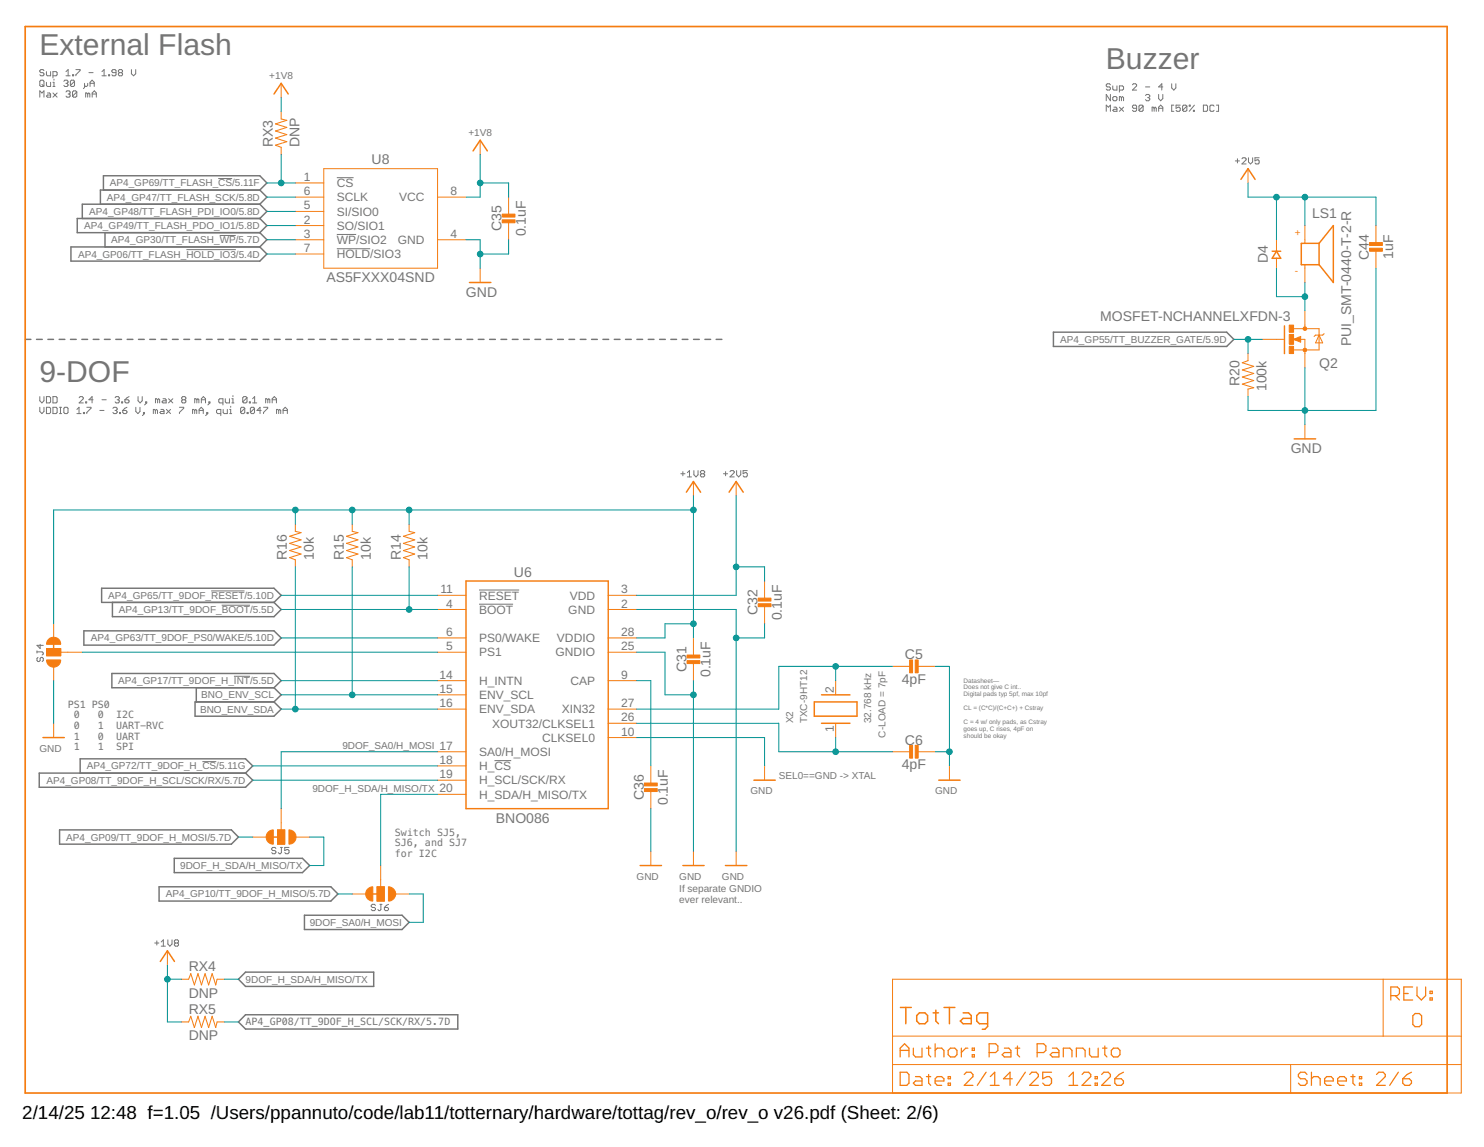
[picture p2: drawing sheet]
<svg xmlns="http://www.w3.org/2000/svg" width="279mm" height="216mm" viewBox="0 0 279 216" stroke-linecap="round" stroke-linejoin="round" font-family="sans-serif">
<g fill="none" stroke="#757575" stroke-width=".28">
<path d="M19.5 35.8v-2.7h29.4l1.3 1.3-1.3 1.4M48.9 35.8h-30v2.6M48.9 35.8l1.3 1.3-1.3 1.3M48.9 38.4h-33.4v2.7M48.9 38.4l1.3 1.4-1.3 1.3M13.4 46.5h35.5l1.3 1.3-1.3 1.3h-35.5zM19.8 43.8v2.7M48.9 43.8l1.3 1.3-1.3 1.4M48.9 41.1h-34.4v2.7h34.4M48.9 41.1l1.3 1.4-1.3 1.3M4.7 63.9h1.1M6.9 63.9h1.1"/>
<path d="M9 63.9h1.1M11.1 63.9h1.1M13.3 63.9h1.1M15.4 63.9h1.1M17.5 63.9h1.1M19.7 63.9h1M21.8 63.9h1.1M23.9 63.9h1.1M26.1 63.9h1.1M28.2 63.9h1.1M30.3 63.9h1.1M32.5 63.9h1"/>
<path d="M34.6 63.9h1.1M36.7 63.9h1.1M38.9 63.9h1M41 63.9h1.1M43.1 63.9h1.1M45.3 63.9h1M47.4 63.9h1.1M49.5 63.9h1.1M51.7 63.9h1M53.8 63.9h1.1M55.9 63.9h1.1M58.1 63.9h1"/>
<path d="M60.2 63.9h1.1M62.3 63.9h1.1M64.5 63.9h1M66.6 63.9h1.1M68.7 63.9h1.1M70.9 63.9h1M73 63.9h1.1M75.1 63.9h1.1M77.3 63.9h1M79.4 63.9h1.1M81.5 63.9h1.1M83.7 63.9h1"/>
<path d="M85.8 63.9h1.1M87.9 63.9h1.1M90 63.9h1.1M92.2 63.9h1.1M94.3 63.9h1.1M96.5 63.9h1M98.6 63.9h1.1M100.7 63.9h1.1M102.8 63.9h1.1M105 63.9h1.1M107.1 63.9h1.1M109.2 63.9h1.1"/>
<path d="M111.4 63.9h1.1M113.5 63.9h1.1M115.7 63.9h1M117.8 63.9h1.1M119.9 63.9h1.1M122 63.9h1.1M124.2 63.9h1.1M126.3 63.9h1.1M128.4 63.9h1.1M130.6 63.9h1.1M132.7 63.9h1.1M134.8 63.9h1.1"/>
<path d="M198.3 62.5h32.6l1.4 1.4-1.4 1.3h-32.6zM15.8 118.7h35.8l1.3 1.4-1.3 1.3h-35.8zM19.1 110.7h32.5l1.3 1.4-1.3 1.3h-32.5zM21.2 113.4v2.7h30.4l1.3-1.4-1.3-1.3M21.1 126.8h30.5l1.3 1.3-1.3 1.4h-30.5zM36.7 132.1h14.9l1.3 1.4-1.3 1.3h-14.9zM37 129.5v2.6M51.6 129.5l1.3 1.3-1.3 1.3M7.4 145.5h38.8l1.4 1.4-1.4 1.3h-38.8zM11.2 156.2h32.4l1.3 1.4-1.3 1.3h-32.4zM15.1 145.5v-2.7h31.1l1.4 1.4-1.4 1.3M30 166.9h32.3l1.3 1.4-1.3 1.3h-32.3z"/>
<path d="M32.8 161.6h24.1l1.4 1.3-1.4 1.4h-24.1zM57.3 172.3h18.4l1.3 1.3-1.3 1.4h-18.4zM46.2 191h40v2.7h-40l-1.3-1.3zM46.2 183h24.2v2.7h-24.2l-1.3-1.4z"/>
</g>
<g fill="none" stroke="#757575" stroke-width=".19">
<path d="M7.5 15.3l.2-.2h.4l.2 .2v.8l-.2 .2h-.4l-.2-.2zM7.5 18.3v-1.2l.4 .4 .4-.4v1.2M7.9 15.9l.4 .4M8.3 13.3l-.2-.2h-.4l-.2 .2 .2 .4h.4l.2 .2-.2 .4h-.4l-.2-.2M8.7 13.5v.6l.2 .2h.6v-.8M8.7 15.5v.6l.2 .2h.6v-.8M8.9 17.5h.4l.2 .2v.6h-.6l-.2-.2 .2-.2h.6M10 14.3h.6l.2-.2v-.4l-.2-.2h-.6v1.2M10 16.3h.4M10 15.5h.2v.8M10 17.5l.8 .8M10.2 14.9v.2"/>
<path d="M10.8 17.5l-.8 .8M12 15.3l.2-.2h.4l.2 .2-.2 .4M12.4 15.7h.2M12.4 14.3h.8M12.4 13.5l.4-.4v1.2M12.4 17.3l.2-.2h.4l.2 .2-.2 .4M12.6 15.7l.2 .2-.2 .4h-.4l-.2-.2M12.8 17.7h.2M13 17.7l.2 .2-.2 .4h-.4l-.2-.2M13.7 14.1h.2v.2h-.2zM14 15.3l-.2-.2h-.4l-.1 .2v.8M14 15.3v.8l-.2 .2h-.4l-.1-.2"/>
<path d="M14 15.3l-.7 .8M14.3 13.1h.8v.2l-.8 .8v.2M14.5 17.3l-.3-.2h-.3l-.2 .2v.8M14.5 17.3v.8l-.3 .2h-.3l-.2-.2M14.5 17.3l-.8 .8M15.9 15.7v.8l-.2 .2M16.5 15.7v.4l-.2 .2-.4-.2M16.5 17.7v.6M16.5 17.7l-.4-.2v.8M16.5 17.7l.2-.2 .2 .2v.6M16.7 13.7h.8M17 15.7h.7"/>
<path d="M17 16.3v-.8l.3-.4 .4 .4v.8M17.4 17.7h.7M17.4 18.3v-.8l.4-.4 .3 .4v.8M19.2 14.3h.8M19.2 13.5l.4-.4v1.2M20.4 14.1h.2v.2h-.2zM21.8 13.7h-.5l-.2-.2 .2-.4h.4l.1 .2v.8l-.1 .2h-.4l-.2-.2M22.5 13.7l-.2-.2 .2-.4h.4l.2 .2-.2 .4M22.5 13.7h.4M22.5 13.7l-.2 .2 .2 .4h.4l.2-.2-.2-.4M24.7 13.1v.8l.4 .4 .4-.4v-.8M209.1 16l-.2-.2h-.4l-.2 .2 .2 .4h.4l.2 .2-.2 .4h-.4l-.2-.2"/>
<path d="M209.1 17.8v1.2l-.8-1.2v1.2M209.5 16.2v.6l.2 .2h.6v-.8M209.5 18.4l.2-.2h.4l.2 .2v.4l-.2 .2h-.4l-.2-.2zM210.8 17h.5l.2-.2v-.4l-.2-.2h-.5v1.1M211.1 18.4l-.3-.2v.8M211.1 18.4l.2-.2 .2 .2v.6M211.1 18.4v.6M213.2 16l.2-.2h.4l.2 .2v.2l-.8 .8h.8M215.2 20l-.8 .8M215.2 20v.8l-.2 .2h-.4l-.2-.2M215.2 20l-.2-.2h-.4l-.2 .2v.8M215.7 16.4h.8"/>
<path d="M215.7 18l.2-.2h.4l.2 .2v.2l-.2 .2M216.1 18.4h.2M216.3 18.4l.2 .2-.2 .4h-.4l-.2-.2M218.1 17.8v.8l.4 .4 .4-.4v-.8M218.9 16.4h-.8l.6-.6v1.2M220.6 15.8v.8l.4 .4 .4-.4v-.8M221 19.8h-.4v1.2h.4M222.2 19.8h-.8v.6l.4-.2 .4 .2v.4l-.2 .2h-.4l-.2-.2M223.5 20v.8l-.3 .2h-.3l-.2-.2M223.5 20l-.3-.2h-.3l-.2 .2v.8M223.5 20l-.8 .8M223.9 19.8h.2v.2h-.2z"/>
<path d="M224.9 19.8l-1 1.2M226.6 19.8h.6l.2 .2v.8l-.2 .2h-.6zM228.6 20l-.2-.2h-.4l-.2 .2v.8l.2 .2h.4l.2-.2M229 19.8h.4v1.2h-.4M41.1 33.6h2.6M63.4 33.4h3.2M208.3 21v-1.2l.4 .4 .4-.4v1.2M209.7 20.2h.4l.2 .2v.6h-.6l-.2-.2 .2-.2h.6M210.8 20.2l.7 .8M211.5 20.2l-.7 .8M214 20.4h-.6l-.2-.2 .2-.4h.4l.2 .2v.8l-.2 .2h-.4l-.2-.2M217.3 20.4l-.4-.2v.8"/>
<path d="M217.3 20.4v.6M217.3 20.4l.2-.2 .2 .2v.6M218.1 21v-.8l.4-.4 .4 .4v.8M218.1 20.4h.8M224.7 20.8h.2v.2h-.2zM232.6 30.3h.8M233 29.9v.8M233.8 29.9l.2-.2h.4l.2 .2v.2l-.8 .8h.8M235.1 29.7v.8l.3 .4 .4-.4v-.8M237.1 29.7h-.8v.6l.4-.2 .4 .2v.4l-.2 .2h-.4l-.2-.2M35.1 47h9.3M41.4 44.3h3"/>
<path d="M63.4 44.1h3.7M63.4 46.8h6.3M7.5 74.7v.7l.4 .4 .4-.4v-.7M7.5 76.7v.7l.4 .5 .4-.5v-.7M8.7 74.7h.6l.2 .2v.7l-.2 .2h-.6zM8.7 76.7h.6l.2 .2v.7l-.2 .3h-.6zM10 74.7h.6l.2 .2v.7l-.2 .2h-.6zM10 76.7h.6l.2 .2v.7l-.2 .3h-.6zM11.2 77.9h.4M11.2 76.7h.4M11.4 76.7v1.2M12 76.9l.2-.2h.4l.2 .2v.7l-.2 .3h-.4l-.2-.3z"/>
<path d="M14.5 77.9h.8M14.5 77.1l.4-.4v1.2M14.9 74.9l.2-.2h.4l.2 .2v.2l-.8 .7h.8M15.7 77.6h.2v.3h-.2zM16.1 75.6h.2v.2h-.2zM16.3 76.7h.8v.2l-.8 .7v.3M17.5 75.2h-.8l.6-.5v1.1M18.8 77.3h.8M19.2 75.2h.8M21.3 76.9l.2-.2h.3l.3 .2v.2l-.3 .2M21.7 77.3h.1M21.7 74.9l.2-.2h.4l.2 .2-.2 .3"/>
<path d="M21.8 77.3l.3 .1-.3 .5h-.3l-.2-.3M22.1 75.2h.2M22.3 75.2l.2 .2-.2 .4h-.4l-.2-.2M22.5 77.6h.2v.3h-.2zM22.9 75.6h.2v.2h-.2zM23.1 77.3h.6l.2 .3-.2 .3h-.4l-.2-.3zM23.5 75.2h.6l.2 .4-.2 .2h-.4l-.2-.2zM23.9 76.7l-.8 .6M24.3 74.7l-.8 .5M25.6 76.7v.7l.4 .5 .4-.5v-.7M26 74.7v.7l.4 .4 .4-.4v-.7M27 77.6h.2v.3h-.2z"/>
<path d="M27.2 77.9l-.4 .3M27.4 75.6h.2v.2h-.2zM27.6 75.8l-.4 .4M29.3 77.3l.1-.2 .3 .2v.6M29.3 77.3l-.4-.2v.8M29.3 77.3v.6M29.7 75.2l-.4-.1v.7M29.7 75.2v.6M29.7 75.2l.2-.1 .2 .1v.6M30.3 77.1h.4l.2 .2v.6h-.6l-.2-.3 .2-.2h.6M30.7 75.1h.4l.2 .1v.6h-.6l-.2-.2 .2-.2h.6M31.3 77.1l.8 .8"/>
<path d="M31.7 75.1l.8 .7M32.1 77.1l-.8 .8M32.5 75.1l-.8 .7M33.8 76.7h.8v.2l-.8 .7v.3M34.4 75.2l-.2 .2 .2 .4h.4l.2-.2-.2-.4M34.4 75.2l-.2-.1 .2-.4h.4l.2 .2-.2 .3M34.4 75.2h.4M36.7 77.3v.6M36.7 77.3l.2-.2 .1 .2v.6M36.7 77.3l-.4-.2v.8M37.1 75.2l-.4-.1v.7M37.1 75.2v.6"/>
<path d="M37.1 75.2l.2-.1 .1 .1v.6M37.5 77.9v-.8l.4-.4 .4 .4v.8M37.5 77.3h.8M37.9 75.2h.8M37.9 75.8v-.7l.4-.4 .4 .4v.7M38.9 77.6h.2v.3h-.2zM39.1 77.9l-.4 .3M39.3 75.6h.2v.2h-.2zM39.5 75.8l-.4 .4M41.6 77.9h-.6l-.2-.3v-.3l.2-.2h.6v1.1M42 75.8h-.6l-.2-.2v-.4l.2-.1h.6v1.1M42 77.1v.5l.2 .3h.6v-.8"/>
<path d="M42.4 75.1v.5l.2 .2h.6v-.7M43.2 77.9h.4M43.2 77.1h.2v.8M43.4 76.5v.2M43.6 75.8h.4M43.6 75.1h.3v.7M43.9 74.5v.2M46.1 76.9v.7l-.2 .3h-.4l-.2-.3M46.1 76.9l-.2-.2h-.4l-.2 .2v.7M46.1 76.9l-.8 .7M46.5 74.9v.7l-.2 .2h-.4l-.2-.2M46.5 74.9l-.2-.2h-.4l-.2 .2v.7"/>
<path d="M46.5 74.9l-.8 .7M46.5 77.6h.2v.3h-.2zM46.9 75.6h.2v.2h-.2zM47.6 75.8h.7M47.6 75.1l.3-.4v1.1M47.9 76.9l-.2-.2h-.4l-.2 .2v.7M47.9 76.9v.7l-.2 .3h-.4l-.2-.3M47.9 76.9l-.8 .7M49.2 77.3h-.8l.6-.6v1.2M49.6 76.7h.8v.2l-.8 .7v.3M50.4 75.2l-.4-.1v.7M50.4 75.2v.6"/>
<path d="M50.4 75.2l.2-.1 .2 .1v.6M51.2 75.2h.8M51.2 75.8v-.7l.4-.4 .4 .4v.7M52.5 77.3l-.4-.2v.8M52.5 77.3v.6M52.5 77.3l.2-.2 .2 .2v.6M53.3 77.9v-.8l.4-.4 .4 .4v.8M53.3 77.3h.8M128.2 89.2h.8M128.6 88.8v.8M129.4 89l.4-.4v1.2M129.4 89.8h.8"/>
<path d="M130.6 88.6v.8l.4 .4 .4-.4v-.8M132.1 89.2h.4M132.1 89.2l-.2 .2 .2 .4h.4l.2-.2-.2-.4M132.1 89.2l-.2-.2 .2-.4h.4l.2 .2-.2 .4M136.2 89.2h.8M136.6 88.8v.8M137.4 88.8l.2-.2h.4l.2 .2v.2l-.8 .8h.8M138.7 88.6v.8l.4 .4 .4-.4v-.8M140.7 88.6h-.8v.6l.4-.2h.2l.2 .2v.4l-.2 .2h-.4l-.2-.2M39.8 111.2h6.2M41.7 113.9h5.4M90.2 113.7h6.4"/>
<path d="M90.2 111.1h7.5M7 122.5v.4M7 122.7h.9l.2 .2-.2 .4M7.2 123.7l-.2 .2v.4l.2 .2 .4-.2v-.4l.1-.2 .4 .2v.4l-.2 .2M7.6 121.3v.8l-.6-.6h1.1M44 127.3h3.1M38.1 143.4h2.6M51.9 159.7l-.1-.2h-.4l-.2 .2 .2 .4h.4l.1 .2-.1 .4h-.4l-.2-.2M52.8 159.5h.4M53 159.5v1l-.2 .2-.4-.2M54.4 159.5h-.8v.6l.4-.2 .4 .2v.4l-.2 .2h-.4l-.2-.2M93.1 143.2h3.1"/>
<path d="M29.1 177.5h.8M29.5 177.1v.8M30.4 177.3l.4-.4v1.2M30.4 178.1h.7M31.6 176.9v.8l.4 .4 .4-.4v-.8M33 177.5h.4M33 177.5l-.2 .2 .2 .4h.4l.2-.2-.2-.4M33 177.5l-.2-.2 .2-.4h.4l.2 .2-.2 .4M70.7 170.4l-.2-.2h-.4l-.2 .2 .2 .4h.4l.2 .2-.2 .4h-.4l-.2-.2M71.5 170.2h.4M71.7 170.2v1l-.2 .2-.4-.2M72.4 170.8h.6l.2 .4-.2 .2h-.4l-.2-.2z"/>
<path d="M73.2 170.2l-.8 .6"/>
</g>
<path d="M4.7 5h267.8v200.7h-267.8z" fill="none" stroke="#f57c10" stroke-width=".32"/>
<g fill="none" stroke="#f57c10" stroke-width=".23">
<path d="M169.5 198.9v-1.6l.8-.8 .8 .8v1.6M169.5 197.7h1.6M172 197.3v1.2l.4 .4h1.2v-1.6M174.4 197.3h.8M174.8 196.9v1.6l.4 .4M176.1 197.7l.4-.4h.8l.4 .4v1.2M176.1 196.5v2.4M178.9 197.3h.9l.4 .4v.8l-.4 .4h-.9l-.4-.4v-.8zM181 197.3v1.6M182.2 197.3h-.4l-.8 .8M183 197.3h.5v.4h-.5zM183 198.5h.5v.4h-.5z"/>
<path d="M186.2 198.1h1.3l.4-.4v-.8l-.4-.4h-1.3v2.4M189.1 197.3h.8l.4 .4v1.2h-1.2l-.4-.4 .4-.4h1.2M191.2 197.3h.8M191.6 196.9v1.6l.4 .4M195.3 198.1h1.2l.4-.4v-.8l-.4-.4h-1.2v2.4M198.1 197.3h.9l.4 .4v1.2h-1.3l-.4-.4 .4-.4h1.3M200.2 198.9v-1.6h1.2l.4 .4v1.2M202.6 198.9v-1.6h1.3l.4 .4v1.2M205.1 197.3v1.2l.4 .4h1.3v-1.6M207.6 197.3h.8M208 196.9v1.6l.4 .4M209.6 197.3h.9l.4 .4v.8l-.4 .4h-.9l-.4-.4v-.8z"/>
<path d="M261.9 187.4h1.2l.4-.4v-.8l-.4-.4h-1.2v2.4M262.7 187.4l.8 .8M264.3 187h.8M266 185.8h-1.7v2.4h1.7M266.4 190.8h.8l.5 .4v1.6l-.5 .5h-.8l-.4-.5v-1.6zM266.8 185.8v1.6l.8 .8 .8-.8v-1.6M269.2 187.8h.5v.4h-.5zM269.2 186.6h.5v.4h-.5zM169.5 201.8h1.2l.4 .4v1.7l-.4 .4h-1.2zM172.4 202.6h.8l.4 .5v1.2h-1.2l-.4-.4 .4-.4h1.2M174.4 202.6h.8M174.8 202.2v1.7l.4 .4"/>
<path d="M176.1 203.5h1.6v-.4l-.4-.5h-.8l-.4 .5v.8l.4 .4h.8M178.5 203.9h.4v.4h-.4zM178.5 202.6h.4v.5h-.4zM181.5 202.2l.4-.4h.9l.4 .4v.4l-1.7 1.7h1.7M185.7 201.8l-1.7 2.5M186.5 204.3h1.6M186.5 202.6l.8-.8v2.5M190.6 203.1h-1.7l1.3-1.3v2.5M193 201.8l-1.6 2.5M193.9 202.2l.4-.4h.8l.4 .4v.4l-1.6 1.7h1.6M198 201.8h-1.7v1.3l.8-.5h.5l.4 .5v.8l-.4 .4h-.9l-.4-.4M201.3 204.3h1.6"/>
<path d="M201.3 202.6l.8-.8v2.5M203.7 202.2l.4-.4h.9l.4 .4v.4l-1.7 1.7h1.7M206.2 203.9h.4v.4h-.4zM206.2 202.6h.4v.5h-.4zM207.4 202.2l.4-.4h.9l.4 .4v.4l-1.7 1.7h1.7M209.9 203.1h1.2l.4 .4v.4l-.4 .4h-.8l-.4-.4zM211.5 201.8l-.8 .4-.8 .9M246.1 202.2l-.4-.4h-.8l-.4 .4v.4l.4 .5h.8l.4 .4v.4l-.4 .4h-.8l-.4-.4M246.9 203.1l.4-.5h.8l.5 .5v1.2M246.9 201.8v2.5M249.4 203.5h1.6v-.4l-.4-.5h-.8l-.4 .5v.8l.4 .4h.8M251.8 203.5h1.7v-.4l-.4-.5h-.8l-.5 .5v.8l.5 .4h.8"/>
<path d="M254.3 202.6h.8M254.7 202.2v1.7l.4 .4M255.9 203.9h.5v.4h-.5zM255.9 202.6h.5v.5h-.5zM259.2 202.2l.4-.4h.8l.4 .4v.4l-1.6 1.7h1.6M263.3 201.8l-1.7 2.5M264.1 203.1h1.2l.4 .4v.4l-.4 .4h-.8l-.4-.4zM265.7 201.8l-.8 .4-.8 .9"/>
</g>
<g fill="none" stroke="#f57c10" stroke-width=".28">
<path d="M51.6 17.7l1.3-2 1.4 2M89.1 28.4l1.3-2 1.4 2M233.6 33.8l1.4-2.1 1.3 2.1M88.4 53.2h4M239.5 47.3h1.6M240.3 47.3l.8 1.3h-1.6zM248.3 45.8h-3.3v4h3.3M248.3 45.8v4M248.3 45.8l2.7-3.3v10.7l-2.7-3.4M241.8 61.3v5.2M129.2 92.6l1.4-2 1.3 2M137.3 92.6l1.3-2 1.3 2"/>
<path d="M243.7 82.6h4M87.7 109.4h26.8v42.8h-26.8zM8.1 138.8h4M10.1 120.1v2.7M153.3 132.1h8.1v2.7h-8.1zM154.7 136.1h5.3M154.7 130.8h5.3M50.2 157.6h2.7M141.9 146.9h4.1M176.7 146.9h4.1M69 168.3h2.7M120.5 162.9h4"/>
<path d="M128.6 162.9h4M136.6 162.9h4M30.2 181l1.3-2 1.4 2M169.5 189.6h2.1M170.5 189.6v3.1M172.6 191.2l.5-.6h1l.5 .6v1l-.5 .5h-1l-.5-.5zM175.7 190.6h1M176.2 190.1v2.1l.5 .5M177.7 189.6h2.1M178.8 189.6v3.1M181.3 190.6h1.1l.5 .6v1.5h-1.6l-.5-.5 .5-.5h1.6M185.9 192.7h-1.5l-.5-.5v-1l.5-.6h1.5v2.6l-.5 .5h-.5"/>
</g>
<g fill="none" stroke="#f57c10" stroke-width=".19">
<path d="M52.9 15.7v2.7M52.9 21v1.4l1.1 .2-2.1 .7 2.1 .7-2.1 .7 2.1 .6-2.1 .7 2.1 .7-2.1 .6 1 .4v1.4M55.6 34.4h5.4M55.6 37.1h5.4M55.6 39.8h5.4M61 31.7h21.4v18.8h-21.4zM82.4 37.1h5.3M90.4 26.4v2.7M95.8 37.1v3.2M235 31.7v2.7M55.6 42.5h5.4M55.6 45.1h5.4"/>
<path d="M55.6 47.8h5.4M82.4 45.1h5.3M90.4 50.5v2.7M95.8 41.7v3.4M240.3 45.1v2.2M240.3 48.6v1.9M245.7 42.5v3.3M245.7 49.8v3.4M245.7 58.5v3.4M259.1 42.5v3.2M259.1 47v3.5M235 66.5v1.4l-1.1 .4 2.2 .7-2.2 .6 2.2 .7-2.2 .7 2.2 .6-2.2 .7 2.2 .7-1.1 .2v1.4"/>
<path d="M237.6 63.9h4.1M243.5 63.9l1.4-.6v1.1zM243.6 61.9h4.7v4h-4.8M244.8 63.9h.9v5.3M245.7 79.9v2.7M248.3 63.1l.7 1.4h-1.3zM249.3 62.8l-.3 .3h-1.3l-.3 .2M55.6 98.7v1.3l1.1 .3-2.2 .6 2.2 .7-2.2 .7 2.2 .7-2.2 .6 2.2 .7-2.2 .7 1.1 .4v1.3M66.3 98.7v1.3l1.1 .3-2.2 .6 2.2 .7-2.2 .7 2.2 .7-2.2 .6 2.2 .7-2.2 .7 1.1 .4v1.3M77 98.7v1.3l1.1 .3-2.2 .6 2.2 .7-2.2 .7 2.2 .7-2.2 .6 2.2 .7-2.2 .7 1.1 .4v1.3M130.6 90.6v2.7M138.6 90.6v2.7"/>
<path d="M10.1 117.4v2.7M82.4 114.7h5.3M82.4 112.1h5.3M114.5 114.7h5.4M114.5 112.1h5.4M144 109.4v3.2M144 113.9v3.5M8.8 122.1h2.6v1.3h-2.6zM10.1 125.4v2.7M10.1 136.1v2.7M11.4 122.8h4.1M82.4 122.8h5.3"/>
<path d="M82.4 120.1h5.3M82.4 128.1h5.3M82.4 133.5h5.3M82.4 130.8h5.3M114.5 122.8h5.4M114.5 120.1h5.4M114.5 128.1h5.4M114.5 138.8h5.4M114.5 133.5h5.4M114.5 136.1h5.4M130.6 120.1v3.2M130.6 124.6v3.5"/>
<path d="M157.3 128.1v2.7M157.3 136.1v2.7M168 125.4h3.5M172.9 125.4h3.2M47.6 157.6h2.6M52.3 156.2h1.3v2.7h-1.3zM52.9 152.2v4M55.6 157.6h2.7M82.4 141.5h5.3M82.4 144.2h5.3M82.4 146.9h5.3M82.4 149.5h5.3"/>
<path d="M122.5 144.2v3.2M122.5 148.7v3.5M144 144.2v2.7M168 141.5h3.5M172.9 141.5h3.2M178.8 144.2v2.7M31.5 179v2.7M66.3 168.3h2.7M71 166.9h1.3v2.7h-1.3zM71.7 162.9v4M74.3 168.3h2.7M122.5 160.2v2.7"/>
<path d="M130.6 160.2v2.7M138.6 160.2v2.7M34.2 184.3h1.3l.4-1 .7 2.1 .7-2.1 .6 2.1 .7-2.1 .7 2.1 .6-2.1 .7 2.1 .3-1.1h1.3M34.2 192.4h1.3l.4-1.1 .7 2.1 .7-2.1 .6 2.1 .7-2.1 .7 2.1 .6-2.1 .7 2.1 .3-1h1.3M168 184.3h107.1v21.4h-107.1zM168 195h107.1M260.4 184.3v10.7M168 200.4h107.1M243 200.4v5.3"/>
</g>
<g fill="#f57c10" stroke="#f57c10" stroke-width=".19">
<path d="M172.3 124.2h.6v2.4h-.6z"/>
<path d="M171.3 124.2h.5v2.4h-.5z"/>
<path d="M172.3 140.3h.6v2.4h-.6z"/>
<path d="M171.3 140.3h.5v2.4h-.5z"/>
<path d="M242.7 65.2h.8v1.3h-.8z"/>
<path d="M242.7 61.2h.8v1.3h-.8z"/>
<path d="M242.7 62.9h.8v1.9h-.8z"/>
<path d="M129.3 123.3h2.5v.5h-2.5z"/>
<path d="M129.3 124.4h2.5v.5h-2.5z"/>
<path d="M142.7 112.6h2.5v.5h-2.5z"/>
<path d="M142.7 113.6h2.5v.6h-2.5z"/>
<path d="M94.6 40.3h2.4v.6h-2.4z"/>
<path d="M94.6 41.4h2.4v.5h-2.4z"/>
<path d="M121.3 147.4h2.4v.5h-2.4z"/>
<path d="M121.3 148.4h2.4v.6h-2.4z"/>
<path d="M257.9 45.7h2.4v.5h-2.4z"/>
<path d="M257.9 46.7h2.4v.6h-2.4z"/>
<path d="M52.3 156.2h1.3v2.7h-1.3z"/>
<path d="M71 166.9h1.3v2.7h-1.3z"/>
<path d="M8.8 122.1h2.6v1.3h-2.6z"/>
</g>
<g fill="#f57c10" stroke="#f57c10" stroke-width=".19">
<path d="M50.5 156.6l.5-.3 .5-.1v2.7a1.33 1.33 0 0 1-1.3-.8 1.33 1.33 0 0 1 .3-1.5z" fill-rule="evenodd"/>
<path d="M54.4 156.2a1.34 1.34 0 0 1 1.3 1.4 1.34 1.34 0 0 1-1.3 1.3z" fill-rule="evenodd"/>
<path d="M69.2 167.3l.5-.3 .5-.1v2.7a1.34 1.34 0 0 1-1.3-.8 1.34 1.34 0 0 1 .3-1.5z" fill-rule="evenodd"/>
<path d="M73.1 166.9a1.34 1.34 0 0 1 1.4 1.4 1.34 1.34 0 0 1-1.4 1.3z" fill-rule="evenodd"/>
<path d="M9.1 120.3a1.34 1.34 0 0 1 1.5-.3 1.34 1.34 0 0 1 .8 1.3h-2.6v-.5z" fill-rule="evenodd"/>
<path d="M8.8 124.2h2.6a1.33 1.33 0 0 1-1.3 1.4 1.33 1.33 0 0 1-1.3-1.4z" fill-rule="evenodd"/>
<circle cx="245.7" cy="65.9" r=".35"/>
<circle cx="245.7" cy="61.9" r=".35"/>
</g>
<path d="M244.8 63.6l-1 .3 1 .2v-.2h-.3" fill="none" stroke="#f57c10" stroke-width=".34"/>
<g fill="none" stroke="#009292" stroke-width=".19">
<path d="M52.9 18.4v2.6M50.2 34.4h5.4M50.2 37.1h5.4M50.2 39.8h5.4M52.9 29.1v5.3M90.4 29.1v8h-2.7M90.4 34.4h5.4v2.7M235 34.4v2.7h24.1v5.4M240.3 37.1v8M245.7 37.1v5.4M50.2 45.1h5.4M50.2 47.8h5.4"/>
<path d="M50.2 42.5h5.4M87.7 45.1h2.7v5.4M95.8 45.1v2.7h-5.4M240.3 50.5v5.3h5.4M245.7 53.2v5.3M259.1 50.5v26.8h-24.1v-2.7M232.3 63.9h5.3M235 63.9v2.6M245.7 69.2v10.7M55.6 96v2.7M66.3 96v2.7M77 96v2.7"/>
<path d="M130.6 93.3v26.8M130.6 96h-120.5v21.4M138.6 93.3v18.8h-18.7M52.9 114.7h29.5M52.9 112.1h29.5M55.6 106.7v26.8M66.3 106.7v24.1M77 106.7v8M119.9 114.7h18.7v45.5M130.6 117.4h-5.4v2.7h-5.3M138.6 106.7h5.4v2.7M144 117.4v2.7h-5.4"/>
<path d="M10.1 128.1v8M15.5 122.8h66.9M52.9 130.8h29.5M52.9 120.1h29.5M52.9 128.1h29.5M52.9 133.5h29.5M119.9 122.8h5.3v8h5.4M119.9 138.8h24.1v5.4M119.9 136.1h26.7v5.4h21.4M119.9 128.1h2.6v16.1M130.6 128.1v32.1M157.3 125.4v2.7"/>
<path d="M157.3 138.8v2.7M168 125.4h-21.4v8.1h-26.7M176.1 125.4h2.7v18.8M44.9 157.6h2.7M47.6 146.9h34.8M47.6 144.2h34.8M58.3 157.6h2.7v5.3h-2.7M82.4 141.5h-29.5v10.7M82.4 149.5h-10.7v13.4M122.5 152.2v8M176.1 141.5h2.7M63.6 168.3h2.7"/>
<path d="M77 168.3h2.7v5.3h-2.7M31.5 181.7v10.7h2.7M31.5 184.3h2.7M42.2 192.4h2.7M42.2 184.3h2.7"/>
</g>
<g fill="#009292" stroke="#009292" stroke-width=".19">
<circle cx="245.7" cy="77.3" r=".53"/>
<circle cx="90.4" cy="47.8" r=".53"/>
<circle cx="130.6" cy="130.8" r=".53"/>
<circle cx="138.6" cy="120.1" r=".53"/>
<circle cx="178.8" cy="141.5" r=".53"/>
<circle cx="235" cy="63.9" r=".53"/>
<circle cx="245.7" cy="55.8" r=".53"/>
<circle cx="52.9" cy="34.4" r=".53"/>
<circle cx="77" cy="114.7" r=".53"/>
<circle cx="90.4" cy="34.4" r=".53"/>
<circle cx="130.6" cy="96" r=".53"/>
<circle cx="77" cy="96" r=".53"/>
<circle cx="66.3" cy="96" r=".53"/>
<circle cx="55.6" cy="96" r=".53"/>
<circle cx="130.6" cy="117.4" r=".53"/>
<circle cx="31.5" cy="184.3" r=".53"/>
<circle cx="138.6" cy="106.7" r=".53"/>
<circle cx="240.3" cy="37.1" r=".53"/>
<circle cx="245.7" cy="37.1" r=".53"/>
<circle cx="157.3" cy="141.5" r=".53"/>
<circle cx="157.3" cy="125.4" r=".53"/>
<circle cx="66.3" cy="130.8" r=".53"/>
<circle cx="55.6" cy="133.5" r=".53"/>
</g>
<g font-size="5.7" fill="#757575">
<text x="7.4" y="10.3">External Flash</text>
<text x="208.2" y="13">Buzzer</text>
<text x="7.4" y="71.9">9-DOF</text>
</g>
<g font-size="3.5">
<text x="4.2" y="210.7">2/14/25</text>
<text x="17" y="210.7">12:48 f=1.05 /Users/ppannuto/code/lab11/totternary/hardware/tottag/rev_o/rev_o v26.pdf (Sheet: 2/6)</text>
</g>
<g font-size="2.6" fill="#757575">
<text x="51.3" y="27.7" transform="rotate(-90 51.3 27.7)">RX3</text>
<text x="56.4" y="27.7" transform="rotate(-90 56.4 27.7)">DNP</text>
<text x="70" y="31">U8</text>
<text x="247" y="41.1">LS1</text>
<text x="94.4" y="43.5" transform="rotate(-90 94.4 43.5)">C35</text>
<text x="99" y="44.5" transform="rotate(-90 99 44.5)">0.1uF</text>
<text x="61.4" y="53.2">AS5FXXX04SND</text>
<text x="238.7" y="49.5" transform="rotate(-90 238.7 49.5)">D4</text>
<text x="257.7" y="48.9" transform="rotate(-90 257.7 48.9)">C44</text>
<text x="262.3" y="48.8" transform="rotate(-90 262.3 48.8)">1uF</text>
<text x="87.7" y="55.8">GND</text>
<text x="207.1" y="60.4">MOSFET-NCHANNELXFDN-3</text>
<text x="254.4" y="65.2" transform="rotate(-90 254.4 65.2)">PUI_SMT-0440-T-2-R</text>
<text x="248.4" y="69.2">Q2</text>
<text x="233.4" y="72.7" transform="rotate(-90 233.4 72.7)">R20</text>
<text x="238.5" y="73.6" transform="rotate(-90 238.5 73.6)">100k</text>
<text x="243" y="85.3">GND</text>
<text x="54" y="105.4" transform="rotate(-90 54 105.4)">R16</text>
<text x="59.1" y="105.4" transform="rotate(-90 59.1 105.4)">10k</text>
<text x="64.7" y="105.4" transform="rotate(-90 64.7 105.4)">R15</text>
<text x="69.8" y="105.4" transform="rotate(-90 69.8 105.4)">10k</text>
<text x="75.4" y="105.4" transform="rotate(-90 75.4 105.4)">R14</text>
<text x="80.5" y="105.4" transform="rotate(-90 80.5 105.4)">10k</text>
<text x="96.7" y="108.6">U6</text>
<text x="142.6" y="115.8" transform="rotate(-90 142.6 115.8)">C32</text>
<text x="147.2" y="116.8" transform="rotate(-90 147.2 116.8)">0.1uF</text>
<text x="170.4" y="124.1">C5</text>
<text x="129.2" y="126.5" transform="rotate(-90 129.2 126.5)">C31</text>
<text x="133.8" y="127.5" transform="rotate(-90 133.8 127.5)">0.1uF</text>
<text x="169.8" y="128.7">4pF</text>
<text x="170.4" y="140.2">C6</text>
<text x="169.8" y="144.7">4pF</text>
<text x="93.4" y="154.9">BNO086</text>
<text x="121.2" y="150.6" transform="rotate(-90 121.2 150.6)">C36</text>
<text x="125.8" y="151.6" transform="rotate(-90 125.8 151.6)">0.1uF</text>
<text x="35.5" y="182.7">RX4</text>
<text x="35.5" y="187.8">DNP</text>
<text x="35.5" y="190.8">RX5</text>
<text x="35.5" y="195.8">DNP</text>
</g>
<g font-size="2.3" fill="#757575">
<text x="57.2" y="34.1">1</text>
<text x="63.4" y="35.2">CS</text>
<text x="57.2" y="36.7">6</text>
<text x="57.2" y="39.4">5</text>
<text x="63.4" y="37.9">SCLK</text>
<text x="63.4" y="40.6">SI/SIO0</text>
<text x="75.1" y="37.9">VCC</text>
<text x="84.8" y="36.7">8</text>
<text x="57.2" y="42.1">2</text>
<text x="57.2" y="44.8">3</text>
<text x="57.2" y="47.4">7</text>
<text x="63.4" y="43.3">SO/SIO1</text>
<text x="63.4" y="45.9">WP/SIO2</text>
<text x="74.9" y="45.9">GND</text>
<text x="84.8" y="44.8">4</text>
<text x="63.4" y="48.6">HOLD/SIO3</text>
<text x="82.9" y="111.7">11</text>
<text x="90.2" y="112.9">RESET</text>
<text x="107.3" y="112.9">VDD</text>
<text x="117" y="111.7">3</text>
<text x="84" y="114.4">4</text>
<text x="84" y="119.7">6</text>
<text x="90.2" y="115.5">BOOT</text>
<text x="107" y="115.5">GND</text>
<text x="117" y="114.4">2</text>
<text x="117" y="119.7">28</text>
<text x="84" y="122.4">5</text>
<text x="90.2" y="123.6">PS1</text>
<text x="90.2" y="120.9">PS0/WAKE</text>
<text x="104.6" y="123.6">GNDIO</text>
<text x="104.9" y="120.9">VDDIO</text>
<text x="117" y="122.4">25</text>
<text x="82.7" y="130.4">15</text>
<text x="82.7" y="127.7">14</text>
<text x="90.2" y="131.6">ENV_SCL</text>
<text x="90.2" y="128.9">H_INTN</text>
<text x="107.4" y="128.9">CAP</text>
<text x="117" y="127.7">9</text>
<text x="157" y="130.4" transform="rotate(-90 157 130.4)">2</text>
<text x="82.7" y="133.1">16</text>
<text x="90.2" y="134.3">ENV_SDA</text>
<text x="92.7" y="137">XOUT32/CLKSEL1</text>
<text x="105.8" y="134.3">XIN32</text>
<text x="117" y="135.8">26</text>
<text x="117" y="133.1">27</text>
<text x="157" y="137.8" transform="rotate(-90 157 137.8)">1</text>
<text x="82.7" y="141.1">17</text>
<text x="82.7" y="143.8">18</text>
<text x="90.2" y="142.3">SA0/H_MOSI</text>
<text x="102.1" y="139.6">CLKSEL0</text>
<text x="117" y="138.4">10</text>
<text x="82.7" y="146.5">19</text>
<text x="82.7" y="149.2">20</text>
<text x="90.2" y="145">H_CS</text>
<text x="90.2" y="147.7">H_SCL/SCK/RX</text>
<text x="90.2" y="150.3">H_SDA/H_MISO/TX</text>
</g>
<g font-size="1.9" fill="#757575">
<text x="50.7" y="14.9">+1V8</text>
<text x="88.2" y="25.6">+1V8</text>
<text x="20.7" y="35.1">AP4_GP69/TT_FLASH_CS/5.11F</text>
<text x="16.8" y="40.4">AP4_GP48/TT_FLASH_PDI_IO0/5.8D</text>
<text x="20.1" y="37.8">AP4_GP47/TT_FLASH_SCK/5.8D</text>
<text x="15.8" y="43.1">AP4_GP49/TT_FLASH_PDO_IO1/5.8D</text>
<text x="21" y="45.8">AP4_GP30/TT_FLASH_WP/5.7D</text>
<text x="14.7" y="48.5">AP4_GP06/TT_FLASH_HOLD_IO3/5.4D</text>
<text x="199.6" y="64.5">AP4_GP55/TT_BUZZER_GATE/5.9D</text>
<text x="20.4" y="112.7">AP4_GP65/TT_9DOF_RESET/5.10D</text>
<text x="22.4" y="115.4">AP4_GP13/TT_9DOF_BOOT/5.5D</text>
<text x="17.1" y="120.7">AP4_GP63/TT_9DOF_PS0/WAKE/5.10D</text>
<text x="22.3" y="128.8">AP4_GP17/TT_9DOF_H_INT/5.5D</text>
<text x="37.9" y="131.5">BNO_ENV_SCL</text>
<text x="12.8" y="133.2">PS1 PS0</text>
<text x="13.9" y="135.2">0</text>
<text x="13.9" y="137.2">0</text>
<text x="18.4" y="135.2">0</text>
<text x="18.4" y="137.2">1</text>
<text x="21.8" y="135.2">I2C</text>
<text x="21.8" y="137.2">UART-RVC</text>
<text x="37.7" y="134.1">BNO_ENV_SDA</text>
<text x="149.3" y="136.1" transform="rotate(-90 149.3 136.1)">X2</text>
<text x="152" y="136.1" transform="rotate(-90 152 136.1)">TXC-9HT12</text>
<text x="164" y="136.1" transform="rotate(-90 164 136.1)">32.768 kHz</text>
<text x="7.4" y="141.5">GND</text>
<text x="13.9" y="139.2">1</text>
<text x="13.9" y="141.2">1</text>
<text x="18.4" y="139.2">0</text>
<text x="18.4" y="141.2">1</text>
<text x="21.8" y="139.2">UART</text>
<text x="21.8" y="141.2">SPI</text>
<text x="64.5" y="141">9DOF_SA0/H_MOSI</text>
<text x="166.7" y="138.8" transform="rotate(-90 166.7 138.8)">C-LOAD = 7pF</text>
<text x="8.8" y="147.5">AP4_GP08/TT_9DOF_H_SCL/SCK/RX/5.7D</text>
<text x="16.3" y="144.8">AP4_GP72/TT_9DOF_H_CS/5.11G</text>
<text x="58.8" y="149">9DOF_H_SDA/H_MISO/TX</text>
<text x="141.3" y="149.5">GND</text>
<text x="146.6" y="146.6">SEL0==GND -&gt; XTAL</text>
<text x="176.1" y="149.5">GND</text>
<text x="12.5" y="158.2">AP4_GP09/TT_9DOF_H_MOSI/5.7D</text>
<text x="74.3" y="157.3">Switch SJ5,</text>
<text x="74.3" y="159.3">SJ6, and SJ7</text>
<text x="74.3" y="161.3">for I2C</text>
<text x="33.9" y="163.6">9DOF_H_SDA/H_MISO/TX</text>
<text x="119.9" y="165.6">GND</text>
<text x="127.9" y="168">If separate GNDIO</text>
<text x="127.9" y="165.6">GND</text>
<text x="135.9" y="165.6">GND</text>
<text x="31.2" y="168.9">AP4_GP10/TT_9DOF_H_MISO/5.7D</text>
<text x="127.9" y="170">ever relevant..</text>
<text x="58.3" y="174.3">9DOF_SA0/H_MOSI</text>
<text x="46.2" y="185">9DOF_H_SDA/H_MISO/TX</text>
<text x="46.2" y="193">AP4_GP08/TT_9DOF_H_SCL/SCK/RX/5.7D</text>
</g>
<g font-size="1.9" fill="#f57c10">
<text x="243.8" y="44.3">+</text>
<text x="243.8" y="51.6">-</text>
</g>
<g font-size="1.2" fill="#757575">
<text x="181.4" y="128.5">Datasheet—</text>
<text x="181.4" y="129.8">Does not give C int..</text>
<text x="181.4" y="131.1">Digital pads typ 5pf, max 10pf</text>
<text x="181.4" y="133.7">CL = (C*C)/(C+C+) + Cstray</text>
<text x="181.4" y="136.2">C = 4 w/ only pads, as Cstray</text>
<text x="181.4" y="137.5">goes up, C rises, 4pF on</text>
<text x="181.4" y="138.8">should be okay</text>
</g>
</svg>
